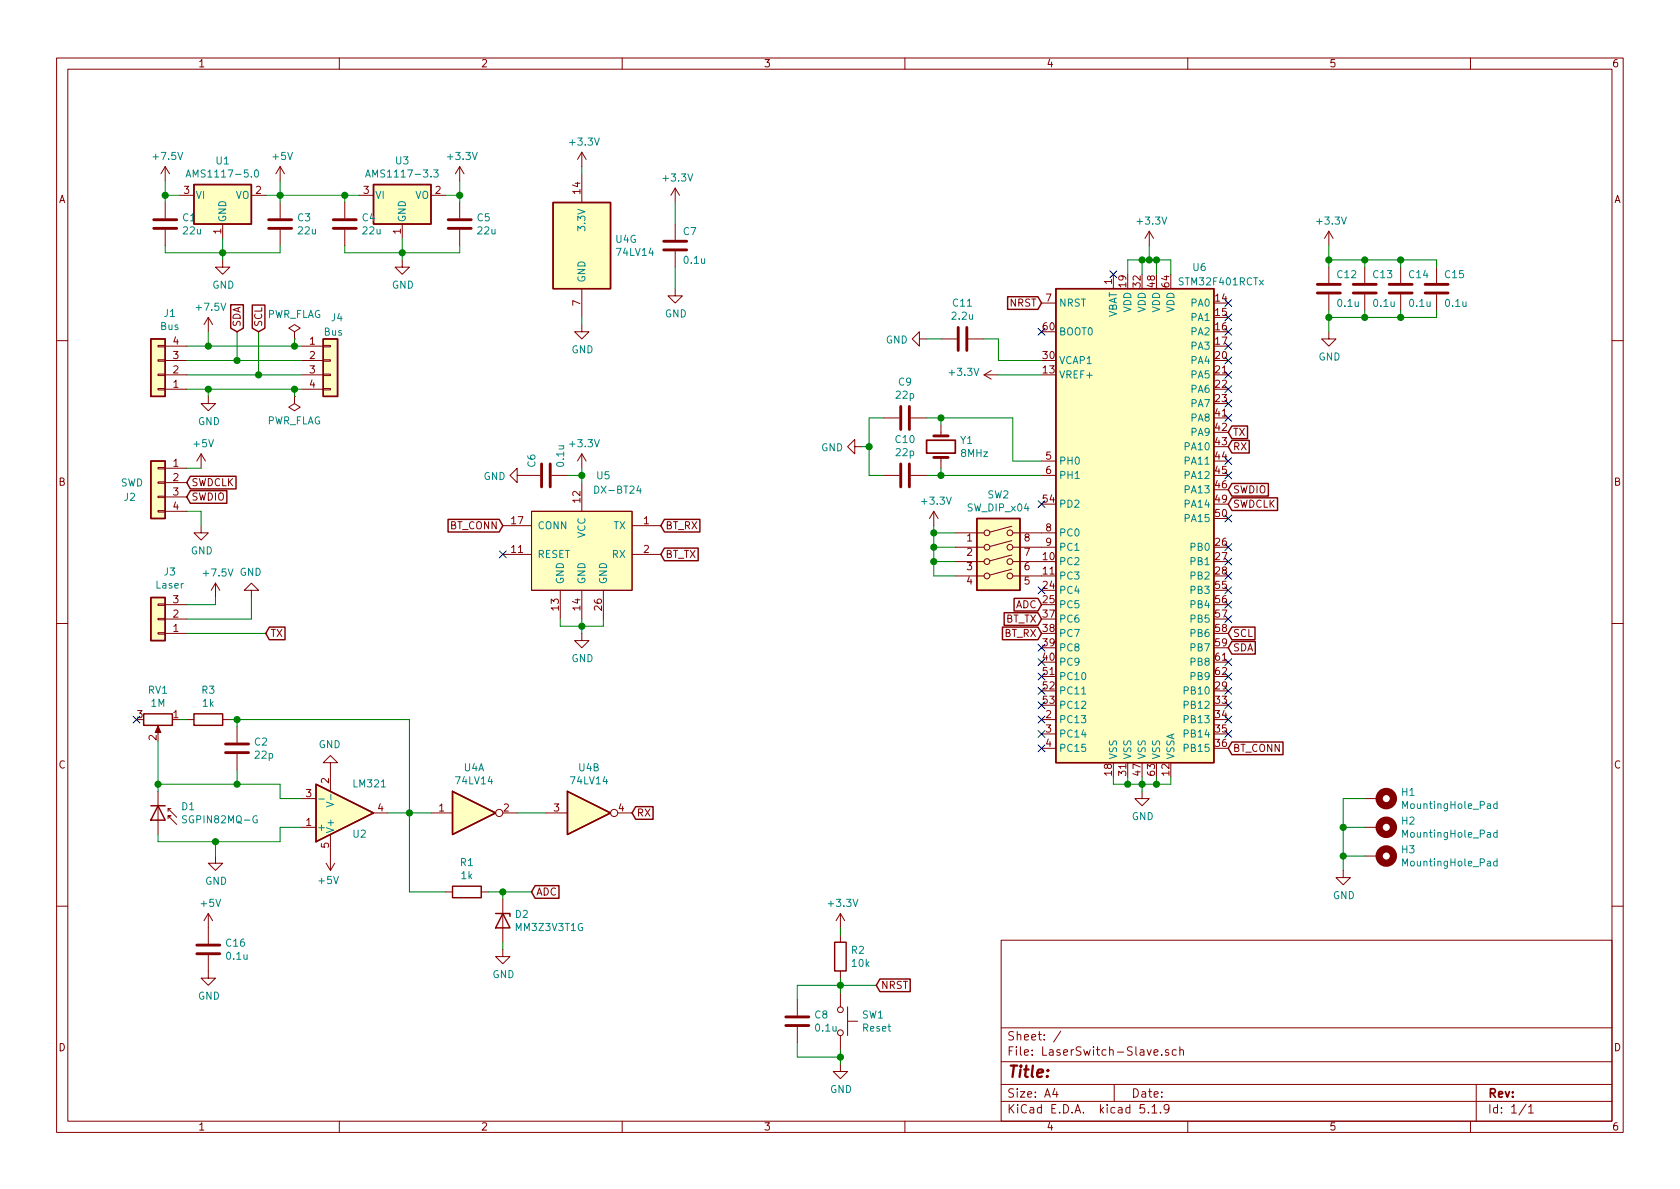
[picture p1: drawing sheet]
<svg xmlns="http://www.w3.org/2000/svg" width="297mm" height="210mm" viewBox="0 0 297 210" stroke-linecap="round" stroke-linejoin="round" font-family="sans-serif">
<g fill="none" stroke="#840000" stroke-width=".18">
<path d="M10 10.3h277v189.9h-277zM12 12.2h273v186.1h-273zM60 10.3v1.9M110 10.3v1.9M160 10.3v1.9M210 10.3v1.9M260 10.3v1.9M29.2 29.5l-.8 1.2M29.2 29.5v2.5M29.2 35.8v2.8M29.2 29.5l.8 1.2M31.7 34.5h2.6"/>
<path d="M39.4 39.6v2.6M44.4 34.5h2.6M49.5 29.5l-.7 1.2M49.5 29.5v2.5M49.5 35.8v2.8M49.5 29.5l.8 1.2M61 35.8v2.8M63.5 34.5h2.5M71.1 39.6v2.6M76.2 34.5h2.5M81.3 29.5v2.5M81.3 35.8v2.8"/>
<path d="M81.3 29.5l-.8 1.2M81.3 29.5l.7 1.2M102.9 26.9v2.6M102.9 30.7v5.1M102.9 26.9l-.8 1.3M102.9 26.9l.7 1.3M119.4 33.3l-.8 1.2M119.4 33.3v2.5M119.4 39.6v2.8M119.4 33.3l.7 1.2M29.2 40.6v2.8M36.8 56.1v2.6"/>
<path d="M36.8 56.1l-.7 1.3M36.8 56.1l.8 1.3M39.4 46v1.2h1.2l-1.2 1.3-1.3-1.3h1.3M49.5 40.6v2.8M52.1 58.7l1-.7-1-.6-1 .6 1 .7v1.2M52.1 59.9h.1M61 40.6v2.8M71.1 46v1.2h1.3l-1.3 1.3-1.3-1.3h1.3M81.3 40.6v2.8M102.9 57.4v1.3h1.2l-1.2 1.2-1.3-1.2h1.3M102.9 51v5.1M119.4 51v1.3h1.2l-1.2 1.3-1.3-1.3h1.3"/>
<path d="M119.4 44.4v2.8M162.6 59.9v-1.2l-1.3 1.2 1.3 1.3v-1.3h1.2M166.4 59.9h2.8M171.2 59.9h2.8M184.1 53.6h2.6M196.8 48.5v2.5M203.2 40.9l-.8 1.3M203.2 40.9v2.5M203.2 40.9l.8 1.3M234.9 58.7v1.2h1.3l-1.3 1.3-1.2-1.3h1.2M234.9 40.9v2.5M234.9 47.2v2.8"/>
<path d="M234.9 52.1v2.8M234.9 40.9l-.7 1.3M234.9 40.9l.8 1.3M241.3 47.2v2.8M241.3 52.1v2.8M247.6 47.2v2.8M247.6 52.1v2.8M254 47.2v2.8M254 52.1v2.8M10 60.2h2M27.9 61.1h1.3v.2h-1.3zM27.9 63.6h1.3v.3h-1.3z"/>
<path d="M27.9 68.7h1.3v.3h-1.3zM27.9 66.2h1.3v.2h-1.3zM29.2 66.3h3.8M29.2 68.8h3.8M29.2 63.7h3.8M29.2 61.2h3.8M36.8 70.1v1.3h1.3l-1.3 1.2-1.2-1.2h1.2M52.1 70.1v1.3l1 .6-1 .6-1-.6 1-.6M52.1 70.1h.1M53.3 66.3h3.8M53.3 68.8h3.8M53.3 63.7h3.8"/>
<path d="M53.3 61.2h3.8M57.1 68.7h1.3v.3h-1.3zM57.1 66.2h1.3v.2h-1.3zM57.1 61.1h1.3v.2h-1.3zM57.1 63.6h1.3v.3h-1.3zM151.1 79v-1.3l-1.2 1.3 1.2 1.3v-1.3h1.3M156.2 73.9h2.8M161 73.9h2.8M166.4 75.2v1.9M174 66.3l1.3 .8M174 66.3h2.5M175.3 65.5l-1.3 .8"/>
<path d="M285 60.2h2M27.9 90.3h1.3v.2h-1.3zM27.9 87.8h1.3v.2h-1.3zM27.9 82.7h1.3v.2h-1.3zM27.9 85.2h1.3v.3h-1.3zM29.2 82.8h3.8M29.2 85.3h3.8M29.2 87.9h3.8M29.2 90.4h3.8M35.6 93v1.2h1.2l-1.2 1.3-1.3-1.3h1.3M35.6 80.3l-.8 1.2M35.6 80.3v2.5"/>
<path d="M35.6 80.3l.7 1.2M88.9 93h5.1M88.9 98h5.1M91.4 84.1v-1.3l-1.2 1.3 1.2 1.2v-1.2h4.1M94 90.4h17.8v14h-17.8zM97.5 84.1h2.8M102.9 80.3l-.8 1.2M102.9 80.3v2.5M102.9 85.3v5.1M102.9 80.3l.7 1.2M111.8 93h5M111.8 98h5"/>
<path d="M156.2 84.1h2.8M161 84.1h2.8M165.1 90.4l-.8 1.3M165.1 90.4v2.6M165.1 90.4l.8 1.3M166.4 80.9v1.9M168.9 94.2h5.1M168.9 96.8h5.1M168.9 99.3h5.1M178.9 98.1l-3.9 1.1M178.9 95.6l-3.9 1M178.9 93.1l-3.9 1"/>
<path d="M179.1 94.2h7.6M179.1 96.8h7.6M179.1 99.3h5M184.1 84.1h2.6M184.1 81.5h2.6M10 110.3h2M27.9 106.8h1.3v.3h-1.3zM27.9 111.9h1.3v.2h-1.3zM27.9 109.3h1.3v.3h-1.3zM29.2 112h3.8M29.2 109.5h3.8M29.2 106.9h3.8"/>
<path d="M38.1 103.1l-.8 1.3M38.1 103.1v2.6M38.1 103.1l.8 1.3M44.4 104.4h1.3l-1.3-1.3-1.2 1.3h1.2v1.3M99.1 104.4v5.1M102.9 112v1.3h1.2l-1.2 1.2-1.3-1.2h1.3M102.9 104.4v5.1M106.7 104.4v5.1M168.9 101.8h5.1M178.9 100.7l-3.9 1M179.1 101.8h5M285 110.3h2"/>
<path d="M27.9 128.8v1M27.9 139.9v7.7M33 127.2h1.3M39.4 127.2h1.2M41.9 128.5v2.8M41.9 133.3v2.8M58.4 134.9h1.3l-1.3-1.3-1.3 1.3h1.3v5M184.1 127.2h2.6M184.1 129.8h2.6M184.1 132.3h2.6M201.9 139.9v1.3h1.3l-1.3 1.3-1.2-1.3h1.2M29.7 144.8v-.5h.5h-.5l1.5 1.5"/>
<path d="M29.7 143v.5M30.2 143h-.5l1.5 1.5M38.1 151.4v1.2h1.3l-1.3 1.3-1.3-1.3h1.3M53.3 146.3h2.6M53.3 141.2h2.6M57.7 152.6l.7 1.3M58.4 147.6v6.3M59.2 152.6l-.8 1.3M66 143.8h2.6M76.2 143.8h3.8M78.7 157.7h1.3M85.1 157.7h1.3"/>
<path d="M88.9 159v7.6M88.9 143.8h2.5M96.5 143.8h3.8M109.2 143.8h2.6M237.5 153.9v1.3h1.3l-1.3 1.3-1.3-1.3h1.3M241.3 146.3h2.5M241.3 141.2h2.5M241.3 151.4h2.5M10 160.2h2M36.8 168.9v4.1h1.3l-1.3 1.2-1.2-1.2h1.2M36.8 161.5l-.7 1.3M36.8 161.5v5.4"/>
<path d="M36.8 161.5l.8 1.3M88.9 167.9v1.3h1.3l-1.3 1.2-1.3-1.2h1.3M141 176.8v2.8M148.6 161.5l-.8 1.3M148.6 161.5v2.6M148.6 165.3v1.3M148.6 171.7v1.3M148.6 175.5v2.5M148.6 161.5l.8 1.3M149.9 178v5.1M177 166.3h108v32h-108zM285 160.2h2"/>
<path d="M60 198.3v1.9M110 198.3v1.9M141 181.6v2.8M148.6 188.2v1.3h1.3l-1.3 1.2-1.3-1.2h1.3M148.6 183.1v2.6M149.9 180.6h1.7M160 198.3v1.9M177 194.8h108M177 191.8h108M177 187.8h108M177 181.8h108M186.5 192.5l-.4 1h1"/>
<path d="M186.8 193v1M187.6 182.3l-1.3 2M197 191.8v3M202.3 195.3h-.7l-.1 .7 .3-.1 .5 .1 .1 .2-.1 .5-.2 .1-.6-.1M203 196.7v.1M203.7 195.8l.4-.5v1.5M203.7 196.8h.8M204 186.1l.7-.1v-.3l-.4-.1-.3 .2 .1 .7h.6M205.2 196.7v.1M205.4 186.5v.1M206.6 185.7l-.4-.1-.2 .2 .1 .2 .5 .2v.3h-.6M206.7 196l-.1 .2a.48 .48 0 0 1-.7-.1v-.6a.48 .48 0 0 1 .7-.1v.1a1.19 1.19 0 0 1-.2 1.2l-.4 .1"/>
<path d="M208 185.7l-.5-.1-.2 .3v.6l.2 .1 .5-.1M208.6 185.7l.2-.1 .4 .1v.9M208.6 185.1v1.5M210 198.3v1.9M260 198.3v1.9M261 191.8v6.5M269.8 195.2l-1.2 2M270.3 195.8l.4-.5v1.5M270.3 196.8h.8"/>
<circle cx="174.5" cy="94.2" r=".51"/>
<circle cx="174.5" cy="99.3" r=".51"/>
<circle cx="174.5" cy="96.8" r=".51"/>
<circle cx="178.6" cy="96.8" r=".51"/>
<circle cx="178.6" cy="99.3" r=".51"/>
<circle cx="178.6" cy="94.2" r=".51"/>
<circle cx="174.5" cy="101.8" r=".51"/>
<circle cx="178.6" cy="101.8" r=".51"/>
<circle cx="88.3" cy="143.8" r=".63"/>
<circle cx="108.6" cy="143.8" r=".63"/>
<circle cx="148.6" cy="178.6" r=".51"/>
<circle cx="148.6" cy="182.6" r=".51"/>
</g>
<g fill="none" stroke="#840000" stroke-width=".51">
<path d="M27.2 38.9h4M47.5 38.9h4.1M58.9 38.9h4.1M79.2 38.9h4.1M27.2 40.4h4M47.5 40.4h4.1M58.9 40.4h4.1M79.2 40.4h4.1M117.3 44.2h4.1M117.3 42.7h4.1M169.4 57.9v4.1M170.9 57.9v4.1"/>
<path d="M232.9 51.8h4.1M232.9 50.3h4.1M239.3 51.8h4M239.3 50.3h4M245.6 51.8h4.1M245.6 50.3h4.1M252 51.8h4M252 50.3h4M159.3 71.9v4M160.8 71.9v4M165.1 77.1h2.5M95.8 82v4.1"/>
<path d="M97.3 82v4.1M159.3 82v4.1M160.8 82v4.1M165.1 80.9h2.5M39.9 133.1h4M39.9 131.6h4M34.8 168.7h4.1M34.8 167.1h4.1M138.9 179.8h4.1M138.9 181.4h4.1"/>
</g>
<g fill="#ffffc2" stroke="#ffffc2" stroke-width=".18">
<path d="M26.7 81.5h2.5v10.2h-2.5z"/>
<path d="M66 32.6h10.2v7h-10.2z"/>
<path d="M172.7 91.7h7.6v12.7h-7.6z"/>
<path d="M26.7 105.7h2.5v7.6h-2.5z"/>
<path d="M80 139.9l7.6 3.9-7.6 3.8z"/>
<path d="M100.3 139.9l7.6 3.9-7.6 3.8z"/>
<path d="M55.9 138.7l10.1 5.1-10.1 5z"/>
<path d="M186.7 51h27.9v83.9h-27.9z"/>
<path d="M94 90.4h17.8v14h-17.8z"/>
<path d="M26.7 59.9h2.5v10.2h-2.5z"/>
<path d="M57.1 59.9h2.6v10.2h-2.6z"/>
<path d="M97.8 35.8h10.1v15.2h-10.1z"/>
<path d="M34.3 32.6h10.1v7h-10.1z"/>
</g>
<g fill="none" stroke="#840000" stroke-width=".25">
<path d="M34.3 32.6h10.1v7h-10.1zM66 32.6h10.2v7h-10.2zM97.8 35.8h10.1v15.2h-10.1zM26.7 59.9h2.5v10.2h-2.5zM40.8 53.9h2.2v4.1l-1.1 .7-1.1-.7zM44.6 53.9h2.2v4.1l-1.1 .7-1.1-.7zM57.1 59.9h2.6v10.2h-2.6zM178.2 52.5h5.3l.6 1.1-.6 1.1h-5.3zM186.7 51h27.9v83.9h-27.9zM217.8 77.9h3.1v2.2h-3.1l-.6-1.1zM217.8 75.3h2.8v2.3h-2.8l-.6-1.2zM26.7 81.5h2.5v10.2h-2.5z"/>
<path d="M33.7 86.8h6.4v2.2h-6.4l-.7-1.1zM33.7 84.2h8v2.3h-8l-.7-1.2zM79.2 91.8h9.1l.6 1.2-.6 1.1h-9.1zM117.5 91.8h6.2v2.3h-6.2l-.7-1.1zM117.5 96.9h5.9v2.3h-5.9l-.7-1.2zM172.7 91.7h7.6v12.7h-7.6zM217.8 88h8.1v2.3h-8.1l-.6-1.2zM217.8 85.5h6.5v2.2h-6.5l-.6-1.1zM26.7 105.7h2.5v7.6h-2.5zM47.6 110.9h2.8v2.2h-2.8l-.6-1.1zM177.2 110.9h6.3l.6 1.1-.6 1.1h-6.3zM177.5 108.4h6l.6 1.1-.6 1.1h-6z"/>
<path d="M179.3 105.8h4.2l.6 1.1-.6 1.1h-4.2zM217.8 110.9h4.1v2.2h-4.1l-.6-1.1zM217.8 113.4h4.1v2.3h-4.1l-.6-1.2zM25.4 126.2h5.1v2.1h-5.1zM34.3 126.2h5.1v2.1h-5.1zM55.9 138.7l10.1 5.1-10.1 5zM80 139.9l7.6 3.9-7.6 3.8zM100.3 139.9l7.6 3.9-7.6 3.8zM217.8 131.2h9v2.2h-9l-.6-1.1zM26.7 142.5h2.5M27.9 142.5l1.3 2.5h-2.5zM80 156.7h5.1v2h-5.1z"/>
<path d="M94.6 156.6h4.2v2.2h-4.2l-.6-1.1zM112.4 142.6h3.1v2.3h-3.1l-.6-1.1zM87.6 161.5h2.6v.5M88.9 161.5l1.3 2.6h-2.6zM147.6 166.6h2v5.1h-2zM155.6 173.1h5.3v2.3h-5.3l-.7-1.2z"/>
</g>
<g fill="none" stroke="#008484" stroke-width=".18">
<path d="M32.9 31.3l.4-1.3 .4 1.3M33 31h.6M45.2 30.1l.1-.1a.69 .69 0 0 1 .4 .7 .69 .69 0 0 1-.4 .6 .83 .83 0 0 1-.1-1.2zM64.6 31.3l.4-1.3 .5 1.3M64.8 31h.6M76.7 30h.8l-.5 .5 .4 .2 .1 .4-.3 .2-.5-.1M112.9 85.9l-.3 .9h.8M191.3 122.7h.7M56.4 141.3h1M57.7 141.8l1.3 .5-1.3 .4M58.5 140.4v1M264.7 142.2l-.4-.1-.2 .3 .1 .5h.5"/>
<path d="M264.7 152.3h-.4l-.2 .2 .1 .6h.5M264.7 147.3l-.4-.1-.2 .2 .1 .6h.5M264.7 141.7v1.3M264.7 146.8v1.3M264.7 151.9v1.2"/>
</g>
<path d="M163.8 77.8h5.1v2.3h-5.1z" fill="none" stroke="#840000" stroke-width=".3"/>
<g fill="none" stroke="#840000" stroke-width="1.3">
<circle cx="245.1" cy="151.4" r="1.27"/>
<circle cx="245.1" cy="141.2" r="1.27"/>
<circle cx="245.1" cy="146.3" r="1.27"/>
</g>
<path d="M27.9 128.4l.5 1.1h-1z" fill="#840000" stroke="#840000" stroke-width=".18"/>
<g fill="none" stroke="#008400" stroke-width=".18">
<path d="M29.2 32v3.8M29.2 34.5h2.5M47 34.5h16.5M49.5 32v3.8M61 34.5v1.3M78.7 34.5h2.6M81.3 32v3.8M102.9 29.5v1.2M119.4 35.8v3.8M29.2 43.4v1.3h20.3v-1.3M36.8 58.7v2.5M39.4 42.2v3.8"/>
<path d="M41.9 58.7v5M45.7 58.7v7.6M52.1 59.9v1.3M61 43.4v1.3h20.3v-1.3M71.1 42.2v3.8M102.9 56.1v1.3M119.4 47.2v3.8M163.8 59.9h2.6M174 59.9h2.5v3.8h7.6M199.4 48.5v-2.5h7.6v2.5M201.9 46v2.5M203.2 43.4v2.6"/>
<path d="M204.5 46v2.5M234.9 43.4v3.8M234.9 54.9v3.8M234.9 46h19.1v1.2M241.3 46v1.2M241.3 54.9v1.2M247.6 46v1.2M247.6 54.9v1.2M254 54.9v1.2h-19.1M33 61.2h20.3M33 68.8h20.3M33 63.7h20.3"/>
<path d="M33 66.3h20.3M36.8 68.8v1.3M52.1 68.8v1.3M152.4 79h1.3M156.2 73.9h-2.5v10.2h2.5M163.8 73.9h15.3v7.6h5M166.4 73.9v1.3M176.5 66.3h7.6M33 90.4h2.6v2.6M33 82.8h2.6M100.3 84.1h2.6M102.9 82.8v2.5"/>
<path d="M163.8 84.1h20.3M165.1 99.3h3.8M165.1 93v8.8h3.8M165.1 96.8h3.8M165.1 94.2h3.8M166.4 82.8v1.3M33 112h14M38.1 105.7v1.2h-5.1M44.4 105.7v3.8h-11.4M99.1 109.5v1.2h7.6v-1.2M102.9 109.5v2.5M27.9 138.7h21.6v2.5h3.8"/>
<path d="M27.9 131.1v8.8M31.7 127.2h1.3M40.6 127.2h31.8v30.5h6.3M41.9 127.2v1.3M41.9 136.1v2.6M196.8 137.4v1.3h10.2v-1.3M199.4 137.4v1.3M201.9 137.4v2.5M204.5 137.4v1.3M38.1 148.8v2.6M53.3 146.3h-3.8v2.5h-21.6v-1.2M68.6 143.8h7.6"/>
<path d="M86.4 157.7h7.6M88.9 157.7v1.3M91.4 143.8h5.1M237.5 151.4h3.8M237.5 146.3h3.8M241.3 141.2h-3.8v12.7M88.9 166.6v1.3M148.6 164.1v1.2M148.6 173v2.5M154.9 174.2h-13.9v2.6M141 184.4v2.5h7.6M148.6 185.7v2.5"/>
</g>
<g fill="#008400" stroke="#008400" stroke-width=".25">
<circle cx="52.1" cy="61.2" r=".51"/>
<circle cx="38.1" cy="148.8" r=".51"/>
<circle cx="71.1" cy="44.7" r=".51"/>
<circle cx="27.9" cy="138.7" r=".51"/>
<circle cx="52.1" cy="68.8" r=".51"/>
<circle cx="148.6" cy="174.2" r=".51"/>
<circle cx="102.9" cy="110.7" r=".51"/>
<circle cx="102.9" cy="84.1" r=".51"/>
<circle cx="41.9" cy="138.7" r=".51"/>
<circle cx="166.4" cy="73.9" r=".51"/>
<circle cx="81.3" cy="34.5" r=".51"/>
<circle cx="36.8" cy="68.8" r=".51"/>
<circle cx="235" cy="46" r=".51"/>
<circle cx="148.6" cy="186.9" r=".51"/>
<circle cx="203.2" cy="46" r=".51"/>
<circle cx="237.5" cy="151.4" r=".51"/>
<circle cx="88.9" cy="157.7" r=".51"/>
<circle cx="237.5" cy="146.3" r=".51"/>
<circle cx="41.9" cy="127.2" r=".51"/>
<circle cx="39.4" cy="44.7" r=".51"/>
<circle cx="72.4" cy="143.8" r=".51"/>
<circle cx="199.4" cy="138.7" r=".51"/>
<circle cx="204.5" cy="138.7" r=".51"/>
<circle cx="165.1" cy="94.2" r=".51"/>
<circle cx="201.9" cy="138.7" r=".51"/>
<circle cx="247.7" cy="46" r=".51"/>
<circle cx="247.7" cy="56.1" r=".51"/>
<circle cx="241.3" cy="56.1" r=".51"/>
<circle cx="61" cy="34.5" r=".51"/>
<circle cx="45.7" cy="66.3" r=".51"/>
<circle cx="153.7" cy="79" r=".51"/>
<circle cx="165.1" cy="99.3" r=".51"/>
<circle cx="49.5" cy="34.5" r=".51"/>
<circle cx="201.9" cy="46" r=".51"/>
<circle cx="29.2" cy="34.5" r=".51"/>
<circle cx="166.4" cy="84.1" r=".51"/>
<circle cx="165.1" cy="96.8" r=".51"/>
<circle cx="235" cy="56.1" r=".51"/>
<circle cx="41.9" cy="63.7" r=".51"/>
<circle cx="241.3" cy="46" r=".51"/>
<circle cx="36.8" cy="61.2" r=".51"/>
<circle cx="204.5" cy="46" r=".51"/>
</g>
<g fill="none" stroke="#000084" stroke-width=".18">
<path d="M183.5 58.1l1.3 1.2M184.8 58.1l-1.3 1.2M196.2 47.9l1.3 1.2M197.5 47.9l-1.3 1.2M216.6 58.1l1.2 1.2M216.6 55.5l1.2 1.2M216.6 53l1.2 1.2M217.8 55.5l-1.2 1.2M217.8 58.1l-1.2 1.2M217.8 53l-1.2 1.2M216.6 65.7l1.2 1.2M216.6 63.1l1.2 1.3"/>
<path d="M216.6 70.8l1.2 1.2M216.6 73.3l1.2 1.2M216.6 60.6l1.2 1.2M216.6 68.2l1.2 1.2M217.8 70.8l-1.2 1.2M217.8 65.7l-1.2 1.2M217.8 63.1l-1.2 1.3M217.8 73.3l-1.2 1.2M217.8 60.6l-1.2 1.2M217.8 68.2l-1.2 1.2M88.3 97.4l1.2 1.2M89.5 97.4l-1.2 1.2"/>
<path d="M183.5 88.5l1.3 1.3M184.8 88.5l-1.3 1.3M216.6 83.5l1.2 1.2M216.6 80.9l1.2 1.2M216.6 91.1l1.2 1.2M216.6 96.2l1.2 1.2M216.6 98.7l1.2 1.2M217.8 98.7l-1.2 1.2M217.8 96.2l-1.2 1.2M217.8 80.9l-1.2 1.2M217.8 91.1l-1.2 1.2M217.8 83.5l-1.2 1.2"/>
<path d="M183.5 113.9l1.3 1.3M183.5 119l1.3 1.2M183.5 116.5l1.3 1.2M183.5 103.8l1.3 1.2M184.8 113.9l-1.3 1.3M184.8 119l-1.3 1.2M184.8 116.5l-1.3 1.2M184.8 103.8l-1.3 1.2M216.6 119l1.2 1.2M216.6 101.2l1.2 1.3M216.6 103.8l1.2 1.2M216.6 106.3l1.2 1.2"/>
<path d="M216.6 108.9l1.2 1.2M216.6 116.5l1.2 1.2M217.8 119l-1.2 1.2M217.8 101.2l-1.2 1.3M217.8 103.8l-1.2 1.2M217.8 106.3l-1.2 1.2M217.8 108.9l-1.2 1.2M217.8 116.5l-1.2 1.2M23.5 126.6l1.2 1.3M24.7 126.6l-1.2 1.3M183.5 131.7l1.3 1.2M183.5 129.2l1.3 1.2"/>
<path d="M183.5 126.6l1.3 1.3M183.5 124.1l1.3 1.2M183.5 121.6l1.3 1.2M184.8 131.7l-1.3 1.2M184.8 129.2l-1.3 1.2M184.8 126.6l-1.3 1.3M184.8 124.1l-1.3 1.2M184.8 121.6l-1.3 1.2M216.6 121.6l1.2 1.2M216.6 126.6l1.2 1.3M216.6 124.1l1.2 1.2M216.6 129.2l1.2 1.2"/>
<path d="M217.8 121.6l-1.2 1.2M217.8 126.6l-1.2 1.3M217.8 124.1l-1.2 1.2M217.8 129.2l-1.2 1.2"/>
</g>
<text font-size="2.8" fill="#840000" x="178" y="190.5">Title:</text>
<g font-size="2.1" fill="#840000">
<text x="178" y="184">Sheet: /</text>
<text x="178" y="186.7">File: LaserSwitch-Slave.sch</text>
<text x="178" y="196.9">KiCad E.D.A. kicad 5.1.9</text>
<text x="178" y="194.1">Size: A4</text>
<text x="200" y="194.1">Date:</text>
<text x="263" y="194.1">Rev:</text>
<text x="263" y="196.9">Id: 1/1</text>
</g>
<g font-size="1.8" fill="#840000">
<text x="35" y="11.9">1</text>
<text x="85" y="11.9">2</text>
<text x="135" y="11.9">3</text>
<text x="185" y="11.9">4</text>
<text x="235" y="11.9">5</text>
<text x="285" y="11.9">6</text>
<text x="10.4" y="35.9">A</text>
<text x="32.5" y="34.3">3</text>
<text x="45.2" y="34.3">2</text>
<text x="64.3" y="34.3">3</text>
<text x="77" y="34.3">2</text>
<text x="102.6" y="34.2" transform="rotate(-90 102.6 34.2)">14</text>
<text x="285.4" y="35.9">A</text>
<text x="39.1" y="41.4" transform="rotate(-90 39.1 41.4)">1</text>
<text x="70.9" y="41.4" transform="rotate(-90 70.9 41.4)">1</text>
<text x="184.9" y="53.3">7</text>
<text x="196.6" y="50.3" transform="rotate(-90 196.6 50.3)">1</text>
<text x="199.1" y="50.7" transform="rotate(-90 199.1 50.7)">19</text>
<text x="201.7" y="50.7" transform="rotate(-90 201.7 50.7)">32</text>
<text x="204.2" y="50.7" transform="rotate(-90 204.2 50.7)">48</text>
<text x="206.8" y="50.7" transform="rotate(-90 206.8 50.7)">64</text>
<text x="214.9" y="53.3">14</text>
<text x="42.5" y="57.9" transform="rotate(-90 42.5 57.9)">SDA</text>
<text x="46.4" y="57.9" transform="rotate(-90 46.4 57.9)">SCL</text>
<text x="102.6" y="54.1" transform="rotate(-90 102.6 54.1)">7</text>
<text x="178.5" y="54.2">NRST</text>
<text x="184.5" y="58.4">60</text>
<text x="214.9" y="55.9">15</text>
<text x="214.9" y="58.4">16</text>
<text x="30.6" y="63.5">3</text>
<text x="30.6" y="61">4</text>
<text x="54.8" y="61">1</text>
<text x="54.8" y="63.5">2</text>
<text x="184.5" y="63.5">30</text>
<text x="214.9" y="61">17</text>
<text x="214.9" y="63.5">20</text>
<text x="30.6" y="68.6">1</text>
<text x="30.6" y="66">2</text>
<text x="54.8" y="66">3</text>
<text x="54.8" y="68.6">4</text>
<text x="184.5" y="66">13</text>
<text x="214.9" y="66">21</text>
<text x="214.9" y="68.6">22</text>
<text x="214.9" y="71.1">23</text>
<text x="214.9" y="73.7">41</text>
<text x="214.9" y="76.2">42</text>
<text x="218" y="77.1">TX</text>
<text x="30.6" y="82.5">1</text>
<text x="184.9" y="81.3">5</text>
<text x="184.9" y="83.8">6</text>
<text x="214.9" y="78.7">43</text>
<text x="214.9" y="81.3">44</text>
<text x="214.9" y="83.8">45</text>
<text x="218" y="79.6">RX</text>
<text x="10.4" y="85.9">B</text>
<text x="30.6" y="85.1">2</text>
<text x="30.6" y="87.6">3</text>
<text x="33.8" y="88.5">SWDIO</text>
<text x="33.8" y="86">SWDCLK</text>
<text x="102.6" y="88.8" transform="rotate(-90 102.6 88.8)">12</text>
<text x="184.5" y="88.9">54</text>
<text x="214.9" y="86.4">46</text>
<text x="214.9" y="88.9">49</text>
<text x="218" y="89.8">SWDCLK</text>
<text x="218" y="87.2">SWDIO</text>
<text x="285.4" y="85.9">B</text>
<text x="30.6" y="90.2">4</text>
<text x="79.6" y="93.6">BT_CONN</text>
<text x="90.5" y="92.7">17</text>
<text x="113.8" y="92.7">1</text>
<text x="117.6" y="93.6">BT_RX</text>
<text x="171" y="95.8">1</text>
<text x="181.1" y="95.8">8</text>
<text x="184.9" y="94">8</text>
<text x="214.9" y="91.4">50</text>
<text x="90.5" y="97.8">11</text>
<text x="113.8" y="97.8">2</text>
<text x="117.6" y="98.7">BT_TX</text>
<text x="171" y="98.3">2</text>
<text x="171" y="100.8">3</text>
<text x="181.1" y="100.8">6</text>
<text x="181.1" y="98.3">7</text>
<text x="184.5" y="99.1">10</text>
<text x="184.5" y="101.6">11</text>
<text x="184.9" y="96.5">9</text>
<text x="214.9" y="96.5">26</text>
<text x="214.9" y="99.1">27</text>
<text x="214.9" y="101.6">28</text>
<text x="30.6" y="106.7">3</text>
<text x="98.8" y="107.9" transform="rotate(-90 98.8 107.9)">13</text>
<text x="102.6" y="107.9" transform="rotate(-90 102.6 107.9)">14</text>
<text x="106.4" y="107.9" transform="rotate(-90 106.4 107.9)">26</text>
<text x="171" y="103.4">4</text>
<text x="179.5" y="107.6">ADC</text>
<text x="181.1" y="103.4">5</text>
<text x="184.5" y="104.1">24</text>
<text x="184.5" y="106.7">25</text>
<text x="214.9" y="104.1">55</text>
<text x="214.9" y="106.7">56</text>
<text x="30.6" y="111.8">1</text>
<text x="30.6" y="109.2">2</text>
<text x="47.8" y="112.6">TX</text>
<text x="177.6" y="112.6">BT_RX</text>
<text x="177.7" y="110.1">BT_TX</text>
<text x="184.5" y="109.2">37</text>
<text x="184.5" y="111.8">38</text>
<text x="214.9" y="109.2">57</text>
<text x="214.9" y="111.8">58</text>
<text x="218" y="112.6">SCL</text>
<text x="184.5" y="119.4">51</text>
<text x="184.5" y="114.3">39</text>
<text x="184.5" y="116.8">40</text>
<text x="214.9" y="114.3">59</text>
<text x="214.9" y="116.8">61</text>
<text x="214.9" y="119.4">62</text>
<text x="218" y="115.2">SDA</text>
<text x="184.5" y="121.9">52</text>
<text x="184.5" y="124.5">53</text>
<text x="214.9" y="121.9">29</text>
<text x="214.9" y="124.5">33</text>
<text x="24.3" y="127">3</text>
<text x="27.7" y="130.9" transform="rotate(-90 27.7 130.9)">2</text>
<text x="30.6" y="127">1</text>
<text x="184.9" y="127">2</text>
<text x="184.9" y="129.5">3</text>
<text x="214.9" y="127">34</text>
<text x="214.9" y="129.5">35</text>
<text x="10.4" y="135.9">C</text>
<text x="184.9" y="132.1">4</text>
<text x="196.6" y="137.1" transform="rotate(-90 196.6 137.1)">18</text>
<text x="199.1" y="137.1" transform="rotate(-90 199.1 137.1)">31</text>
<text x="201.7" y="137.1" transform="rotate(-90 201.7 137.1)">47</text>
<text x="204.2" y="137.1" transform="rotate(-90 204.2 137.1)">63</text>
<text x="206.8" y="137.1" transform="rotate(-90 206.8 137.1)">12</text>
<text x="214.9" y="132.1">36</text>
<text x="218" y="133">BT_CONN</text>
<text x="285.4" y="135.9">C</text>
<text x="54.1" y="141">3</text>
<text x="58.2" y="138.5" transform="rotate(-90 58.2 138.5)">2</text>
<text x="66.8" y="143.5">4</text>
<text x="77.6" y="143.5">1</text>
<text x="89.1" y="143.5">2</text>
<text x="97.9" y="143.5">3</text>
<text x="109.4" y="143.5">4</text>
<text x="54.1" y="146">1</text>
<text x="58.2" y="150" transform="rotate(-90 58.2 150)">5</text>
<text x="112.5" y="144.4">RX</text>
<text x="94.8" y="158.4">ADC</text>
<text x="155.7" y="174.9">NRST</text>
<text x="10.4" y="185.9">D</text>
<text x="285.4" y="185.9">D</text>
<text x="35" y="199.9">1</text>
<text x="85" y="199.9">2</text>
<text x="135" y="199.9">3</text>
<text x="185" y="199.9">4</text>
<text x="235" y="199.9">5</text>
<text x="285" y="199.9">6</text>
</g>
<g font-size="1.8" fill="#008484">
<text x="27.3" y="28.3">+7.5V</text>
<text x="38.3" y="29.1">U1</text>
<text x="48.3" y="28.3">+5V</text>
<text x="70" y="29.1">U3</text>
<text x="79.3" y="28.3">+3.3V</text>
<text x="100.9" y="25.7">+3.3V</text>
<text x="33.9" y="31.4">AMS1117-5.0</text>
<text x="34.5" y="35.2">VI</text>
<text x="41.6" y="35.2">VO</text>
<text x="65.7" y="31.4">AMS1117-3.3</text>
<text x="66.3" y="35.2">VI</text>
<text x="73.4" y="35.2">VO</text>
<text x="117.4" y="32.1">+3.3V</text>
<text x="32.3" y="39.1">C1</text>
<text x="32.5" y="41.4">22u</text>
<text x="40" y="39.4" transform="rotate(-90 40 39.4)">GND</text>
<text x="52.7" y="39.1">C3</text>
<text x="52.8" y="41.4">22u</text>
<text x="64.1" y="39.1">C4</text>
<text x="64.2" y="41.4">22u</text>
<text x="71.8" y="39.4" transform="rotate(-90 71.8 39.4)">GND</text>
<text x="84.4" y="39.1">C5</text>
<text x="84.5" y="41.4">22u</text>
<text x="103.5" y="40.5" transform="rotate(-90 103.5 40.5)">3.3V</text>
<text x="120.9" y="41.6">C7</text>
<text x="201.2" y="39.7">+3.3V</text>
<text x="233" y="39.7">+3.3V</text>
<text x="108.9" y="42.9">U4G</text>
<text x="109.2" y="45.3">74LV14</text>
<text x="121.1" y="46.7">0.1u</text>
<text x="211" y="47.9">U6</text>
<text x="37.5" y="51">GND</text>
<text x="69.3" y="51">GND</text>
<text x="103.5" y="50" transform="rotate(-90 103.5 50)">GND</text>
<text x="208.7" y="50.5">STM32F401RCTx</text>
<text x="236.5" y="49.2">C12</text>
<text x="242.8" y="49.2">C13</text>
<text x="249.2" y="49.2">C14</text>
<text x="255.5" y="49.2">C15</text>
<text x="28.3" y="58.4">Bus</text>
<text x="29.1" y="56.1">J1</text>
<text x="34.9" y="55">+7.5V</text>
<text x="47.1" y="56.2">PWR_FLAG</text>
<text x="57.3" y="59.4">Bus</text>
<text x="58.6" y="56.8">J4</text>
<text x="117.6" y="56.1">GND</text>
<text x="168.4" y="56.5">2.2u</text>
<text x="168.6" y="54.2">C11</text>
<text x="187.2" y="59.3">BOOT0</text>
<text x="187.2" y="54.2">NRST</text>
<text x="197.5" y="56.4" transform="rotate(-90 197.5 56.4)">VBAT</text>
<text x="200" y="55.3" transform="rotate(-90 200 55.3)">VDD</text>
<text x="202.6" y="55.3" transform="rotate(-90 202.6 55.3)">VDD</text>
<text x="205.1" y="55.3" transform="rotate(-90 205.1 55.3)">VDD</text>
<text x="207.6" y="55.3" transform="rotate(-90 207.6 55.3)">VDD</text>
<text x="210.7" y="54.2">PA0</text>
<text x="210.7" y="56.8">PA1</text>
<text x="210.7" y="59.3">PA2</text>
<text x="236.6" y="54.3">0.1u</text>
<text x="243" y="54.3">0.1u</text>
<text x="249.3" y="54.3">0.1u</text>
<text x="255.7" y="54.3">0.1u</text>
<text x="101" y="62.5">GND</text>
<text x="156.6" y="60.8">GND</text>
<text x="187.2" y="64.4">VCAP1</text>
<text x="210.7" y="61.8">PA3</text>
<text x="210.7" y="64.4">PA4</text>
<text x="233.1" y="63.7">GND</text>
<text x="158.5" y="70.5">22p</text>
<text x="158.9" y="68.2">C9</text>
<text x="168" y="66.5">+3.3V</text>
<text x="187.2" y="66.9">VREF+</text>
<text x="210.7" y="66.9">PA5</text>
<text x="210.7" y="69.5">PA6</text>
<text x="35" y="75.2">GND</text>
<text x="47.1" y="75.1">PWR_FLAG</text>
<text x="210.7" y="72">PA7</text>
<text x="210.7" y="74.5">PA8</text>
<text x="210.7" y="77.1">PA9</text>
<text x="34.3" y="79.1">+5V</text>
<text x="94.7" y="82.6" transform="rotate(-90 94.7 82.6)">C6</text>
<text x="99.7" y="82.4" transform="rotate(-90 99.7 82.4)">0.1u</text>
<text x="100.9" y="79.1">+3.3V</text>
<text x="145.2" y="79.8">GND</text>
<text x="158.4" y="78.4">C10</text>
<text x="158.5" y="80.7">22p</text>
<text x="169.8" y="78.5">Y1</text>
<text x="170" y="80.8">8MHz</text>
<text x="187.2" y="82.2">PH0</text>
<text x="209.7" y="79.6">PA10</text>
<text x="209.7" y="82.2">PA11</text>
<text x="21.3" y="86">SWD</text>
<text x="22" y="88.6">J2</text>
<text x="85.5" y="84.9">GND</text>
<text x="105.5" y="87.3">DX-BT24</text>
<text x="105.6" y="84.8">U5</text>
<text x="163.1" y="89.2">+3.3V</text>
<text x="174.6" y="88.1">SW2</text>
<text x="187.2" y="89.8">PD2</text>
<text x="187.2" y="84.7">PH1</text>
<text x="209.7" y="84.7">PA12</text>
<text x="209.7" y="87.2">PA13</text>
<text x="209.7" y="89.8">PA14</text>
<text x="95" y="93.6">CONN</text>
<text x="103.5" y="95.2" transform="rotate(-90 103.5 95.2)">VCC</text>
<text x="108.5" y="93.6">TX</text>
<text x="171.2" y="90.4">SW_DIP_x04</text>
<text x="187.2" y="94.9">PC0</text>
<text x="209.7" y="92.3">PA15</text>
<text x="29.1" y="101.8">J3</text>
<text x="33.7" y="98">GND</text>
<text x="36.1" y="101.9">+7.5V</text>
<text x="42.4" y="101.8">GND</text>
<text x="95" y="98.7">RESET</text>
<text x="108.3" y="98.7">RX</text>
<text x="187.2" y="97.4">PC1</text>
<text x="187.2" y="99.9">PC2</text>
<text x="210.7" y="97.4">PB0</text>
<text x="210.7" y="99.9">PB1</text>
<text x="27.7" y="104.1">Laser</text>
<text x="99.7" y="103.4" transform="rotate(-90 99.7 103.4)">GND</text>
<text x="103.5" y="103.4" transform="rotate(-90 103.5 103.4)">GND</text>
<text x="107.3" y="103.4" transform="rotate(-90 107.3 103.4)">GND</text>
<text x="187.2" y="102.5">PC3</text>
<text x="187.2" y="105">PC4</text>
<text x="187.2" y="107.6">PC5</text>
<text x="210.7" y="102.5">PB2</text>
<text x="210.7" y="105">PB3</text>
<text x="210.7" y="107.6">PB4</text>
<text x="187.2" y="110.1">PC6</text>
<text x="187.2" y="112.6">PC7</text>
<text x="210.7" y="110.1">PB5</text>
<text x="210.7" y="112.6">PB6</text>
<text x="101" y="117.1">GND</text>
<text x="187.2" y="115.2">PC8</text>
<text x="187.2" y="117.7">PC9</text>
<text x="210.7" y="115.2">PB7</text>
<text x="210.7" y="117.7">PB8</text>
<text x="26.2" y="122.7">RV1</text>
<text x="26.7" y="125">1M</text>
<text x="35.7" y="122.7">R3</text>
<text x="35.9" y="125">1k</text>
<text x="187.2" y="120.3">PC10</text>
<text x="187.2" y="122.8">PC11</text>
<text x="187.2" y="125.3">PC12</text>
<text x="209.7" y="122.8">PB10</text>
<text x="209.7" y="125.3">PB12</text>
<text x="210.7" y="120.3">PB9</text>
<text x="45" y="131.8">C2</text>
<text x="187.2" y="127.9">PC13</text>
<text x="187.2" y="130.4">PC14</text>
<text x="209.7" y="127.9">PB13</text>
<text x="209.7" y="130.4">PB14</text>
<text x="45.2" y="134.2">22p</text>
<text x="56.3" y="132.3">GND</text>
<text x="82.1" y="136.4">U4A</text>
<text x="102.4" y="136.4">U4B</text>
<text x="187.2" y="133">PC15</text>
<text x="197.5" y="134.4" transform="rotate(-90 197.5 134.4)">VSS</text>
<text x="200" y="134.4" transform="rotate(-90 200 134.4)">VSS</text>
<text x="202.6" y="134.4" transform="rotate(-90 202.6 134.4)">VSS</text>
<text x="205.1" y="134.4" transform="rotate(-90 205.1 134.4)">VSS</text>
<text x="207.6" y="134.4" transform="rotate(-90 207.6 134.4)">VSSA</text>
<text x="209.7" y="133">PB15</text>
<text x="32.2" y="143.3">D1</text>
<text x="62.6" y="139.2">LM321</text>
<text x="80.7" y="138.7">74LV14</text>
<text x="101" y="138.7">74LV14</text>
<text x="247.9" y="140.7">H1</text>
<text x="248.4" y="143">MountingHole_Pad</text>
<text x="32.7" y="145.6">SGPIN82MQ-G</text>
<text x="56" y="146.9">+</text>
<text x="59.1" y="147.4" transform="rotate(-90 59.1 147.4)">V+</text>
<text x="62.5" y="148.1">U2</text>
<text x="200.1" y="145">GND</text>
<text x="247.9" y="145.8">H2</text>
<text x="248.4" y="148.1">MountingHole_Pad</text>
<text x="81.4" y="153.2">R1</text>
<text x="81.6" y="155.5">1k</text>
<text x="247.9" y="150.9">H3</text>
<text x="248.4" y="153.2">MountingHole_Pad</text>
<text x="35.6" y="160.4">+5V</text>
<text x="36.3" y="156.5">GND</text>
<text x="56.4" y="156.3">+5V</text>
<text x="146.6" y="160.4">+3.3V</text>
<text x="235.7" y="159">GND</text>
<text x="40" y="167.4">C16</text>
<text x="91.1" y="162.3">D2</text>
<text x="91.3" y="164.6">MM3Z3V3T1G</text>
<text x="40.2" y="169.7">0.1u</text>
<text x="87.1" y="173">GND</text>
<text x="150.6" y="168.7">R2</text>
<text x="150.7" y="171">10k</text>
<text x="35" y="176.8">GND</text>
<text x="144.1" y="180.1">C8</text>
<text x="144.3" y="182.4">0.1u</text>
<text x="152.5" y="180.1">SW1</text>
<text x="152.6" y="182.4">Reset</text>
<text x="146.8" y="193.3">GND</text>
</g>
</svg>
